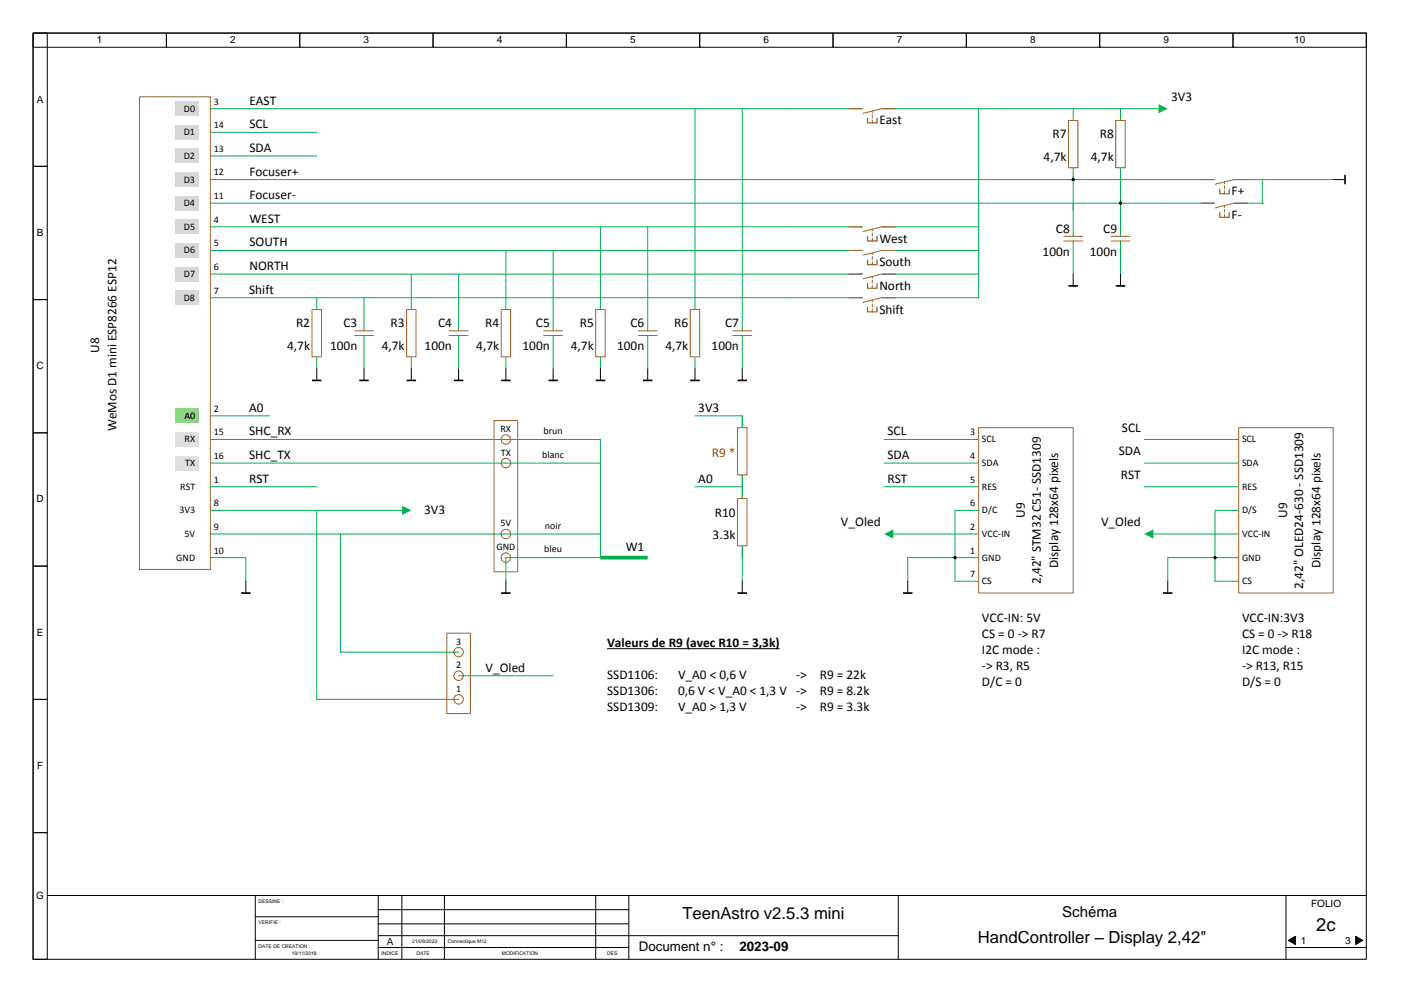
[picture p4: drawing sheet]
<svg xmlns="http://www.w3.org/2000/svg" width="297mm" height="210mm" viewBox="0 0 297 210" stroke-linecap="round" stroke-linejoin="round" font-family="sans-serif">
<g fill="none" stroke="#000" stroke-width=".21">
<path d="M7 7h282v196h-282zM7 7h28.2v3h-28.2zM7 7h3v28.2h-3zM35.2 7h28.2v3h-28.2zM63.4 7h28.2v3h-28.2zM91.6 7h28.2v3h-28.2zM119.8 7h28.2v3h-28.2zM148 7h28.2v3h-28.2zM176.2 7h28.2v3h-28.2zM204.4 7h28.2v3h-28.2zM232.6 7h28.2v3h-28.2zM260.8 7h28.2v3h-28.2z"/>
<path d="M7 35.2h3v28.2h-3zM7 63.4h3v28.2h-3zM7 91.6h3v28.2h-3zM7 119.8h3v28.2h-3zM7 148h3v28.2h-3zM7 176.2h3v26.8h-3zM10 189.5h279M54 189.5v13.5M54 199h26M54 194h26M80 189.5v13.5M80 198h110"/>
<path d="M80 195.5h53M80 192.5h53M85 189.5v13.5M94 189.5v13.5M126 189.5v13.5M133 189.5v13.5M190 189.5v13.5M272 189.5v13.5M272.5 199l1.5-.9v1.8zM286.7 198.1l1.6 .9-1.6 .9zM80 200.5h53M272 200.5h17"/>
</g>
<path d="M272.5 199l1.5-.9v1.8zM286.7 198.1l1.6 .9-1.6 .9z" fill="#000"/>
<path d="M104.5 89h5v32h-5z" fill-rule="evenodd" fill="#fff"/>
<g fill="none" stroke="#a56027" stroke-width=".21">
<path d="M104.5 89h5v32h-5z"/>
<circle cx="107" cy="93" r="1"/>
<circle cx="107" cy="98" r="1"/>
<circle cx="107" cy="113" r="1"/>
<circle cx="107" cy="118" r="1"/>
</g>
<path d="M107 118v5M187 103h35M188.7 113h28.3" fill="none" stroke="#00b050" stroke-width=".21"/>
<path d="M187 113l1.9-1v2z" fill="#00b050"/>
<g fill="none" stroke="#00b050" stroke-width=".21">
<path d="M42 23h170M42 28h25M42 33h25M42 38h205M42 58h165M42 48h165M42 43h205M42 53h125M42 63h125M42 93h65M42 98h65M147 88h10"/>
<path d="M187 93h30M187 98h30M207 118h-15v5"/>
</g>
<path d="M192 123v2.5" fill="none" stroke="#000" stroke-width=".21"/>
<path d="M191 125.5h2" fill="none" stroke="#000" stroke-width=".35"/>
<path d="M207 90.5h20v35h-20z" fill-rule="evenodd" fill="#fff"/>
<path d="M207 90.5h20v35h-20z" fill="none" stroke="#a56027" stroke-width=".21"/>
<path d="M67 63v15" fill="none" stroke="#00b050" stroke-width=".21"/>
<path d="M66 65.5h2v10h-2z" fill-rule="evenodd" fill="#fff"/>
<path d="M66 65.5h2v10h-2zM75 70h4M75 71h4" fill="none" stroke="#a56027" stroke-width=".21"/>
<path d="M67 78v2.5M77 78v2.5" fill="none" stroke="#000" stroke-width=".21"/>
<path d="M66 80.5h2M76 80.5h2" fill="none" stroke="#000" stroke-width=".35"/>
<path d="M77 63v7M77 71v7M87 63v15" fill="none" stroke="#00b050" stroke-width=".21"/>
<path d="M86 65.5h2v10h-2z" fill-rule="evenodd" fill="#fff"/>
<path d="M86 65.5h2v10h-2zM95 70h4M95 71h4" fill="none" stroke="#a56027" stroke-width=".21"/>
<path d="M87 78v2.5M97 78v2.5" fill="none" stroke="#000" stroke-width=".21"/>
<path d="M86 80.5h2M96 80.5h2" fill="none" stroke="#000" stroke-width=".35"/>
<path d="M97 63v7M97 71v7M107 63v15" fill="none" stroke="#00b050" stroke-width=".21"/>
<path d="M106 65.5h2v10h-2z" fill-rule="evenodd" fill="#fff"/>
<path d="M106 65.5h2v10h-2zM115 70h4M115 71h4" fill="none" stroke="#a56027" stroke-width=".21"/>
<path d="M107 78v2.5M117 78v2.5" fill="none" stroke="#000" stroke-width=".21"/>
<path d="M106 80.5h2M116 80.5h2" fill="none" stroke="#000" stroke-width=".35"/>
<path d="M117 63v7M117 71v7M127 63v15" fill="none" stroke="#00b050" stroke-width=".21"/>
<path d="M126 65.5h2v10h-2z" fill-rule="evenodd" fill="#fff"/>
<path d="M126 65.5h2v10h-2zM135 70h4M135 71h4" fill="none" stroke="#a56027" stroke-width=".21"/>
<path d="M127 78v2.5M137 78v2.5" fill="none" stroke="#000" stroke-width=".21"/>
<path d="M126 80.5h2M136 80.5h2" fill="none" stroke="#000" stroke-width=".35"/>
<path d="M137 63v7M137 71v7M147 63v15" fill="none" stroke="#00b050" stroke-width=".21"/>
<path d="M146 65.5h2v10h-2z" fill-rule="evenodd" fill="#fff"/>
<path d="M146 65.5h2v10h-2zM155 70h4M155 71h4" fill="none" stroke="#a56027" stroke-width=".21"/>
<path d="M147 78v2.5M157 78v2.5" fill="none" stroke="#000" stroke-width=".21"/>
<path d="M146 80.5h2M156 80.5h2" fill="none" stroke="#000" stroke-width=".35"/>
<g fill="none" stroke="#00b050" stroke-width=".21">
<path d="M147 23v40M157 23v47M207 23v40h-40M227 23v15M87 58v5M97 58v5M107 53v10M117 53v10M127 48v15M137 48v15M167 53h40M157 71v7"/>
<path d="M147 103h10"/>
</g>
<path d="M226 25.5h2v10h-2z" fill-rule="evenodd" fill="#fff"/>
<path d="M226 25.5h2v10h-2z" fill="none" stroke="#a56027" stroke-width=".21"/>
<path d="M237 23v15" fill="none" stroke="#00b050" stroke-width=".21"/>
<path d="M236 25.5h2v10h-2z" fill-rule="evenodd" fill="#fff"/>
<path d="M236 25.5h2v10h-2zM225 50h4M225 51h4M235 50h4M235 51h4" fill="none" stroke="#a56027" stroke-width=".21"/>
<path d="M227 37.4v12.6M237 37.4v12.6M247 38h35M267 38v5M227 51v7M237 51v7M247 43h20.3M157 88v35" fill="none" stroke="#00b050" stroke-width=".21"/>
<g fill="none" stroke="#000" stroke-width=".21">
<path d="M282 38h2.5M227 58v2.5M237 58v2.5M157 123v2.5"/>
<circle cx="227" cy="38" r=".25"/>
<circle cx="237" cy="43" r=".25"/>
</g>
<path d="M284.5 37v2M226 60.5h2M236 60.5h2M156 125.5h2" fill="none" stroke="#000" stroke-width=".35"/>
<g fill="#000">
<circle cx="227" cy="38" r=".25"/>
<circle cx="237" cy="43" r=".25"/>
</g>
<path d="M182.5 22h4v2h-4z" fill-rule="evenodd" fill="#fff"/>
<path d="M179.5 23h3M189.5 23h-3l-4 1" fill="none" stroke="#a56027" stroke-width=".21"/>
<path d="M183.5 25v1h2v-1" fill="none" stroke="#a56027" stroke-width=".26"/>
<path d="M184.5 26v-2.5" fill="none" stroke="#a56027" stroke-width=".21" stroke-dasharray=".6 .4"/>
<path d="M182.5 47h4v2h-4z" fill-rule="evenodd" fill="#fff"/>
<path d="M179.5 48h3M189.5 48h-3l-4 1" fill="none" stroke="#a56027" stroke-width=".21"/>
<path d="M183.5 50v1h2v-1" fill="none" stroke="#a56027" stroke-width=".26"/>
<path d="M184.5 51v-2.5" fill="none" stroke="#a56027" stroke-width=".21" stroke-dasharray=".6 .4"/>
<path d="M182.5 52h4v2h-4z" fill-rule="evenodd" fill="#fff"/>
<path d="M179.5 53h3M189.5 53h-3l-4 1" fill="none" stroke="#a56027" stroke-width=".21"/>
<path d="M183.5 55v1h2v-1" fill="none" stroke="#a56027" stroke-width=".26"/>
<path d="M184.5 56v-2.5" fill="none" stroke="#a56027" stroke-width=".21" stroke-dasharray=".6 .4"/>
<path d="M182.5 57h4v2h-4z" fill-rule="evenodd" fill="#fff"/>
<path d="M179.5 58h3M189.5 58h-3l-4 1" fill="none" stroke="#a56027" stroke-width=".21"/>
<path d="M183.5 60v1h2v-1" fill="none" stroke="#a56027" stroke-width=".26"/>
<path d="M184.5 61v-2.5" fill="none" stroke="#a56027" stroke-width=".21" stroke-dasharray=".6 .4"/>
<path d="M182.5 62h4v2h-4z" fill-rule="evenodd" fill="#fff"/>
<path d="M179.5 63h3M189.5 63h-3l-4 1" fill="none" stroke="#a56027" stroke-width=".21"/>
<path d="M183.5 65v1h2v-1" fill="none" stroke="#a56027" stroke-width=".26"/>
<path d="M184.5 66v-2.5" fill="none" stroke="#a56027" stroke-width=".21" stroke-dasharray=".6 .4"/>
<path d="M257 37h4v2h-4z" fill-rule="evenodd" fill="#fff"/>
<path d="M254 38h3M264 38h-3l-4 1" fill="none" stroke="#a56027" stroke-width=".21"/>
<path d="M258 40v1h2v-1" fill="none" stroke="#a56027" stroke-width=".26"/>
<path d="M259 41v-2.5" fill="none" stroke="#a56027" stroke-width=".21" stroke-dasharray=".6 .4"/>
<path d="M257 42h4v2h-4z" fill-rule="evenodd" fill="#fff"/>
<path d="M254 43h3M264 43h-3l-4 1" fill="none" stroke="#a56027" stroke-width=".21"/>
<path d="M258 45v1h2v-1" fill="none" stroke="#a56027" stroke-width=".26"/>
<path d="M259 46v-2.5" fill="none" stroke="#a56027" stroke-width=".21" stroke-dasharray=".6 .4"/>
<path d="M212 23h33.3" fill="none" stroke="#00b050" stroke-width=".21"/>
<path d="M245.1 22l1.9 1-1.9 1z" fill="#00b050"/>
<path d="M157 88v15" fill="none" stroke="#00b050" stroke-width=".21"/>
<path d="M156 90.5h2v10h-2z" fill-rule="evenodd" fill="#fff"/>
<path d="M156 90.5h2v10h-2z" fill="none" stroke="#a56027" stroke-width=".21"/>
<path d="M157 103v15" fill="none" stroke="#00b050" stroke-width=".21"/>
<path d="M156 105.5h2v10h-2z" fill-rule="evenodd" fill="#fff"/>
<path d="M156 105.5h2v10h-2z" fill="none" stroke="#a56027" stroke-width=".21"/>
<path d="M42 88h15" fill="none" stroke="#00b050" stroke-width=".21"/>
<path d="M262 90.5h20v35h-20z" fill-rule="evenodd" fill="#fff"/>
<path d="M262 90.5h20v35h-20z" fill="none" stroke="#a56027" stroke-width=".21"/>
<path d="M243.7 113h18.3" fill="none" stroke="#00b050" stroke-width=".21"/>
<path d="M242 113l1.9-1v2z" fill="#00b050"/>
<path d="M242 98h20M242 93h20M42 108h43.3M242 103h20M247 118h15" fill="none" stroke="#00b050" stroke-width=".21"/>
<path d="M85.1 107l1.9 1-1.9 1z" fill="#00b050"/>
<path d="M42 113h65" fill="none" stroke="#00b050" stroke-width=".21"/>
<path d="M29.5 20.5h15v100h-15z" fill-rule="evenodd" fill="#fff"/>
<path d="M29.5 20.5h15v100h-15z" fill="none" stroke="#a56027" stroke-width=".21"/>
<g fill="#d8d8d8">
<path d="M37 21.5h5v3h-5z" fill-rule="evenodd"/>
<path d="M36.9 26.5h5v3h-5z" fill-rule="evenodd"/>
<path d="M36.9 31.5h5v3h-5z" fill-rule="evenodd"/>
<path d="M36.9 36.5h5v3h-5z" fill-rule="evenodd"/>
<path d="M36.9 41.5h5v3h-5z" fill-rule="evenodd"/>
<path d="M37 46.5h5v3h-5z" fill-rule="evenodd"/>
<path d="M37 51.5h5v3h-5z" fill-rule="evenodd"/>
<path d="M37 56.5h5v3h-5z" fill-rule="evenodd"/>
<path d="M36.9 61.5h5v3h-5z" fill-rule="evenodd"/>
</g>
<path d="M37 86.5h5v3h-5z" fill-rule="evenodd" fill="#92d050"/>
<g fill="#ddd6e5">
<path d="M37 91.5h5v3h-5z" fill-rule="evenodd"/>
<path d="M37 96.5h5v3h-5z" fill-rule="evenodd"/>
</g>
<path d="M107 93h20v25h-20M107 98h20M44.5 118h7.5v5M44.5 103h22.5M107 113h20M207 108h-5v15h5M262 108h-5v15h5" fill="none" stroke="#00b050" stroke-width=".21"/>
<g fill="none" stroke="#000" stroke-width=".21">
<path d="M52 123v2.5M107 123v2.5M128.4 137.3h36.5"/>
<circle cx="202" cy="118" r=".25"/>
<circle cx="257" cy="118" r=".25"/>
</g>
<path d="M51 125.5h2M106 125.5h2" fill="none" stroke="#000" stroke-width=".35"/>
<g fill="#000">
<circle cx="202" cy="118" r=".25"/>
<circle cx="257" cy="118" r=".25"/>
</g>
<path d="M127 118h10" fill="none" stroke="#00b050" stroke-width=".79" stroke-linecap="butt"/>
<path d="M94.5 134h5v17h-5z" fill-rule="evenodd" fill="#fff"/>
<g fill="none" stroke="#a56027" stroke-width=".21">
<path d="M94.5 134h5v17h-5z"/>
<circle cx="97" cy="138" r="1"/>
<circle cx="97" cy="143" r="1"/>
<circle cx="97" cy="148" r="1"/>
</g>
<path d="M67 108v40h30M72 113v25h25M247 118v5M97 143h20" fill="none" stroke="#00b050" stroke-width=".21"/>
<path d="M247 123v2.5" fill="none" stroke="#000" stroke-width=".21"/>
<path d="M246 125.5h2" fill="none" stroke="#000" stroke-width=".35"/>
<text font-size="3.9" x="278.4" y="197.1">2c</text>
<g font-size="3.5">
<text x="144.3" y="194.6">TeenAstro v2.5.3 mini</text>
<text x="206.8" y="199.6">HandController – Display 2,42&quot;</text>
</g>
<text font-size="3.2" x="224.7" y="194">Schéma</text>
<g font-size="2.8">
<text x="52.8" y="22.2">EAST</text>
<text x="247.7" y="21.3">3V3</text>
<text x="52.8" y="27.2">SCL</text>
<text x="186" y="26.3">East</text>
<text x="222.6" y="29.3">R7</text>
<text x="232.6" y="29.3">R8</text>
<text x="52.8" y="32.2">SDA</text>
<text x="220.7" y="34.1">4,7k</text>
<text x="230.7" y="34.1">4,7k</text>
<text x="52.8" y="37.2">Focuser+</text>
<text x="260.5" y="41.3">F+</text>
<text x="52.8" y="42.2">Focuser-</text>
<text x="52.8" y="47.2">WEST</text>
<text x="260.5" y="46.3">F-</text>
<text x="52.8" y="52.2">SOUTH</text>
<text x="186" y="51.3">West</text>
<text x="223.4" y="49.3">C8</text>
<text x="233.4" y="49.3">C9</text>
<text x="52.8" y="57.2">NORTH</text>
<text x="186" y="56.3">South</text>
<text x="220.5" y="54.1">100n</text>
<text x="230.5" y="54.1">100n</text>
<text x="52.7" y="62.2">Shift</text>
<text x="186" y="61.3">North</text>
<text x="62.6" y="69.3">R2</text>
<text x="72.7" y="69.3">C3</text>
<text x="82.6" y="69.3">R3</text>
<text x="92.7" y="69.3">C4</text>
<text x="102.6" y="69.3">R4</text>
<text x="113.4" y="69.3">C5</text>
<text x="122.6" y="69.3">R5</text>
<text x="133.4" y="69.3">C6</text>
<text x="142.6" y="69.3">R6</text>
<text x="153.4" y="69.3">C7</text>
<text x="186" y="66.3">Shift</text>
<text x="20.9" y="74.6" transform="rotate(-90 20.9 74.6)">U8</text>
<text x="60.7" y="74.1">4,7k</text>
<text x="69.8" y="74.1">100n</text>
<text x="80.7" y="74.1">4,7k</text>
<text x="89.8" y="74.1">100n</text>
<text x="100.7" y="74.1">4,7k</text>
<text x="110.5" y="74.1">100n</text>
<text x="120.7" y="74.1">4,7k</text>
<text x="130.5" y="74.1">100n</text>
<text x="140.7" y="74.1">4,7k</text>
<text x="150.5" y="74.1">100n</text>
<text x="52.7" y="87.2">A0</text>
<text x="147.7" y="87.2">3V3</text>
<text x="24.6" y="91.3" transform="rotate(-90 24.6 91.3)">WeMos D1 mini ESP8266 ESP12</text>
<text x="52.7" y="92.2">SHC_RX</text>
<text x="187.7" y="92.2">SCL</text>
<text x="237.3" y="91.3">SCL</text>
<text x="52.7" y="97.2">SHC_TX</text>
<text x="187.7" y="97.2">SDA</text>
<text x="236.6" y="96.3">SDA</text>
<text x="237.1" y="101.3">RST</text>
<text x="52.7" y="102.2">RST</text>
<text x="147.7" y="102.2">A0</text>
<text x="187.7" y="102.2">RST</text>
<text x="220.1" y="102.4" transform="rotate(-90 220.1 102.4)">SSD1309</text>
<text x="89.7" y="108.8">3V3</text>
<text x="151.2" y="109.3">R10</text>
<text x="177.9" y="111.3">V_Oled</text>
<text x="216.7" y="109.6" transform="rotate(-90 216.7 109.6)">U9</text>
<text x="232.9" y="111.3">V_Oled</text>
<text x="272.2" y="109.6" transform="rotate(-90 272.2 109.6)">U9</text>
<text x="132.4" y="116.7">W1</text>
<text x="150.7" y="114.1">3.3k</text>
<text x="220.1" y="123.6" transform="rotate(-90 220.1 123.6)">2,42&quot; STM32 C51-</text>
<text x="223.8" y="120.2" transform="rotate(-90 223.8 120.2)">Display 128x64 pixels</text>
<text x="275.6" y="124.6" transform="rotate(-90 275.6 124.6)">2,42&quot; OLED24-630 - SSD1309</text>
<text x="279.3" y="120.2" transform="rotate(-90 279.3 120.2)">Display 128x64 pixels</text>
<text x="207.7" y="131.5">VCC-IN: 5V</text>
<text x="262.7" y="131.5">VCC-IN:3V3</text>
<text x="128.4" y="137">Valeurs de R9 (avec R10 = 3,3k)</text>
<text x="207.7" y="134.9">CS = 0 -&gt; R7</text>
<text x="262.7" y="134.9">CS = 0 -&gt; R18</text>
<text x="102.7" y="142.2">V_Oled</text>
<text x="128.4" y="143.7">SSD1106:</text>
<text x="143.4" y="143.7">V_A0 &lt; 0,6 V</text>
<text x="168.4" y="143.7">-&gt;</text>
<text x="173.4" y="143.7">R9 = 22k</text>
<text x="207.7" y="138.3">I2C mode :</text>
<text x="207.7" y="141.7">-&gt; R3, R5</text>
<text x="262.7" y="138.3">I2C mode :</text>
<text x="262.7" y="141.7">-&gt; R13, R15</text>
<text x="128.4" y="147.1">SSD1306:</text>
<text x="143.4" y="147.1">0,6 V &lt; V_A0 &lt; 1,3 V -&gt;</text>
<text x="173.4" y="147.1">R9 = 8.2k</text>
<text x="207.7" y="145.1">D/C = 0</text>
<text x="262.7" y="145.1">D/S = 0</text>
<text x="128.4" y="150.5">SSD1309:</text>
<text x="143.4" y="150.5">V_A0 &gt; 1,3 V</text>
<text x="168.4" y="150.5">-&gt;</text>
<text x="173.4" y="150.5">R9 = 3.3k</text>
<text x="135.1" y="201.3">Document n° :</text>
<text x="156.4" y="201.3">2023-09</text>
</g>
<text font-size="2.8" fill="#f00" x="150.6" y="96.7">R9 *</text>
<g font-size="2.1">
<text x="20.5" y="9.1">1</text>
<text x="48.7" y="9.1">2</text>
<text x="76.9" y="9.1">3</text>
<text x="105.1" y="9.1">4</text>
<text x="133.3" y="9.1">5</text>
<text x="161.5" y="9.1">6</text>
<text x="189.7" y="9.1">7</text>
<text x="217.9" y="9.1">8</text>
<text x="246.1" y="9.1">9</text>
<text x="273.7" y="9.1">10</text>
<text x="7.8" y="21.7">A</text>
<text x="38.9" y="23.6">D0</text>
<text x="45.2" y="22.1">3</text>
<text x="38.9" y="28.6">D1</text>
<text x="45.2" y="27.1">14</text>
<text x="38.9" y="33.6">D2</text>
<text x="45.2" y="32.1">13</text>
<text x="38.9" y="38.6">D3</text>
<text x="45.2" y="37.1">12</text>
<text x="38.9" y="43.6">D4</text>
<text x="45.2" y="47.1">4</text>
<text x="45.2" y="42.1">11</text>
<text x="7.8" y="49.9">B</text>
<text x="38.9" y="48.6">D5</text>
<text x="38.9" y="53.6">D6</text>
<text x="45.2" y="52.1">5</text>
<text x="38.9" y="58.6">D7</text>
<text x="45.2" y="57.1">6</text>
<text x="38.9" y="63.6">D8</text>
<text x="45.2" y="62.1">7</text>
<text x="7.7" y="78.1">C</text>
<text x="39" y="88.6">A0</text>
<text x="45.2" y="87.1">2</text>
<text x="39" y="93.6">RX</text>
<text x="45.2" y="92.1">15</text>
<text x="105.9" y="91.4">RX</text>
<text x="115" y="91.9">brun</text>
<text x="205.2" y="92.1">3</text>
<text x="207.7" y="93.6">SCL</text>
<text x="262.7" y="93.6">SCL</text>
<text x="39.2" y="98.6">TX</text>
<text x="45.2" y="97.1">16</text>
<text x="105.9" y="96.4">TX</text>
<text x="114.7" y="96.9">blanc</text>
<text x="205.2" y="97.1">4</text>
<text x="207.7" y="98.6">SDA</text>
<text x="262.7" y="98.6">SDA</text>
<text x="7.7" y="106.3">D</text>
<text x="38.1" y="103.6">RST</text>
<text x="45.2" y="107.1">8</text>
<text x="45.2" y="102.1">1</text>
<text x="205.2" y="102.1">5</text>
<text x="205.2" y="107.1">6</text>
<text x="207.7" y="103.6">RES</text>
<text x="262.7" y="103.6">RES</text>
<text x="37.9" y="108.6">3V3</text>
<text x="39" y="113.6">5V</text>
<text x="45.2" y="112.1">9</text>
<text x="105.9" y="111.4">5V</text>
<text x="115.3" y="111.9">noir</text>
<text x="205.2" y="112.1">2</text>
<text x="207.7" y="113.6">VCC-IN</text>
<text x="207.7" y="108.6">D/C</text>
<text x="262.7" y="113.6">VCC-IN</text>
<text x="262.7" y="108.6">D/S</text>
<text x="37.3" y="118.6">GND</text>
<text x="45.2" y="117.1">10</text>
<text x="105" y="116.4">GND</text>
<text x="115.1" y="116.9">bleu</text>
<text x="205.2" y="117.1">1</text>
<text x="207.7" y="118.6">GND</text>
<text x="262.7" y="118.6">GND</text>
<text x="205.2" y="122.1">7</text>
<text x="207.7" y="123.6">CS</text>
<text x="262.7" y="123.6">CS</text>
<text x="7.8" y="134.5">E</text>
<text x="96.5" y="136.4">3</text>
<text x="96.5" y="141.4">2</text>
<text x="96.5" y="146.4">1</text>
<text x="7.9" y="162.7">F</text>
<text x="7.7" y="190.2">G</text>
<text x="277.3" y="191.9">FOLIO</text>
<text x="81.8" y="199.9">A</text>
<text x="275.1" y="199.8">1</text>
<text x="284.5" y="199.8">3</text>
</g>
<g font-size="1.1">
<text x="54.7" y="191.1">DESSINE :</text>
<text x="54.7" y="195.6">VERIFIE :</text>
<text x="54.7" y="200.6">DATE DE CREATION :</text>
<text x="61.7" y="202.1">19/11/2018</text>
<text x="80.7" y="202.1">INDICE</text>
<text x="87.2" y="199.6">21/09/2023</text>
<text x="88.1" y="202.1">DATE</text>
<text x="94.7" y="199.6">Connectique M12</text>
<text x="106.1" y="202.1">MODIFICATION</text>
<text x="128.4" y="202.1">DES</text>
</g>
</svg>
